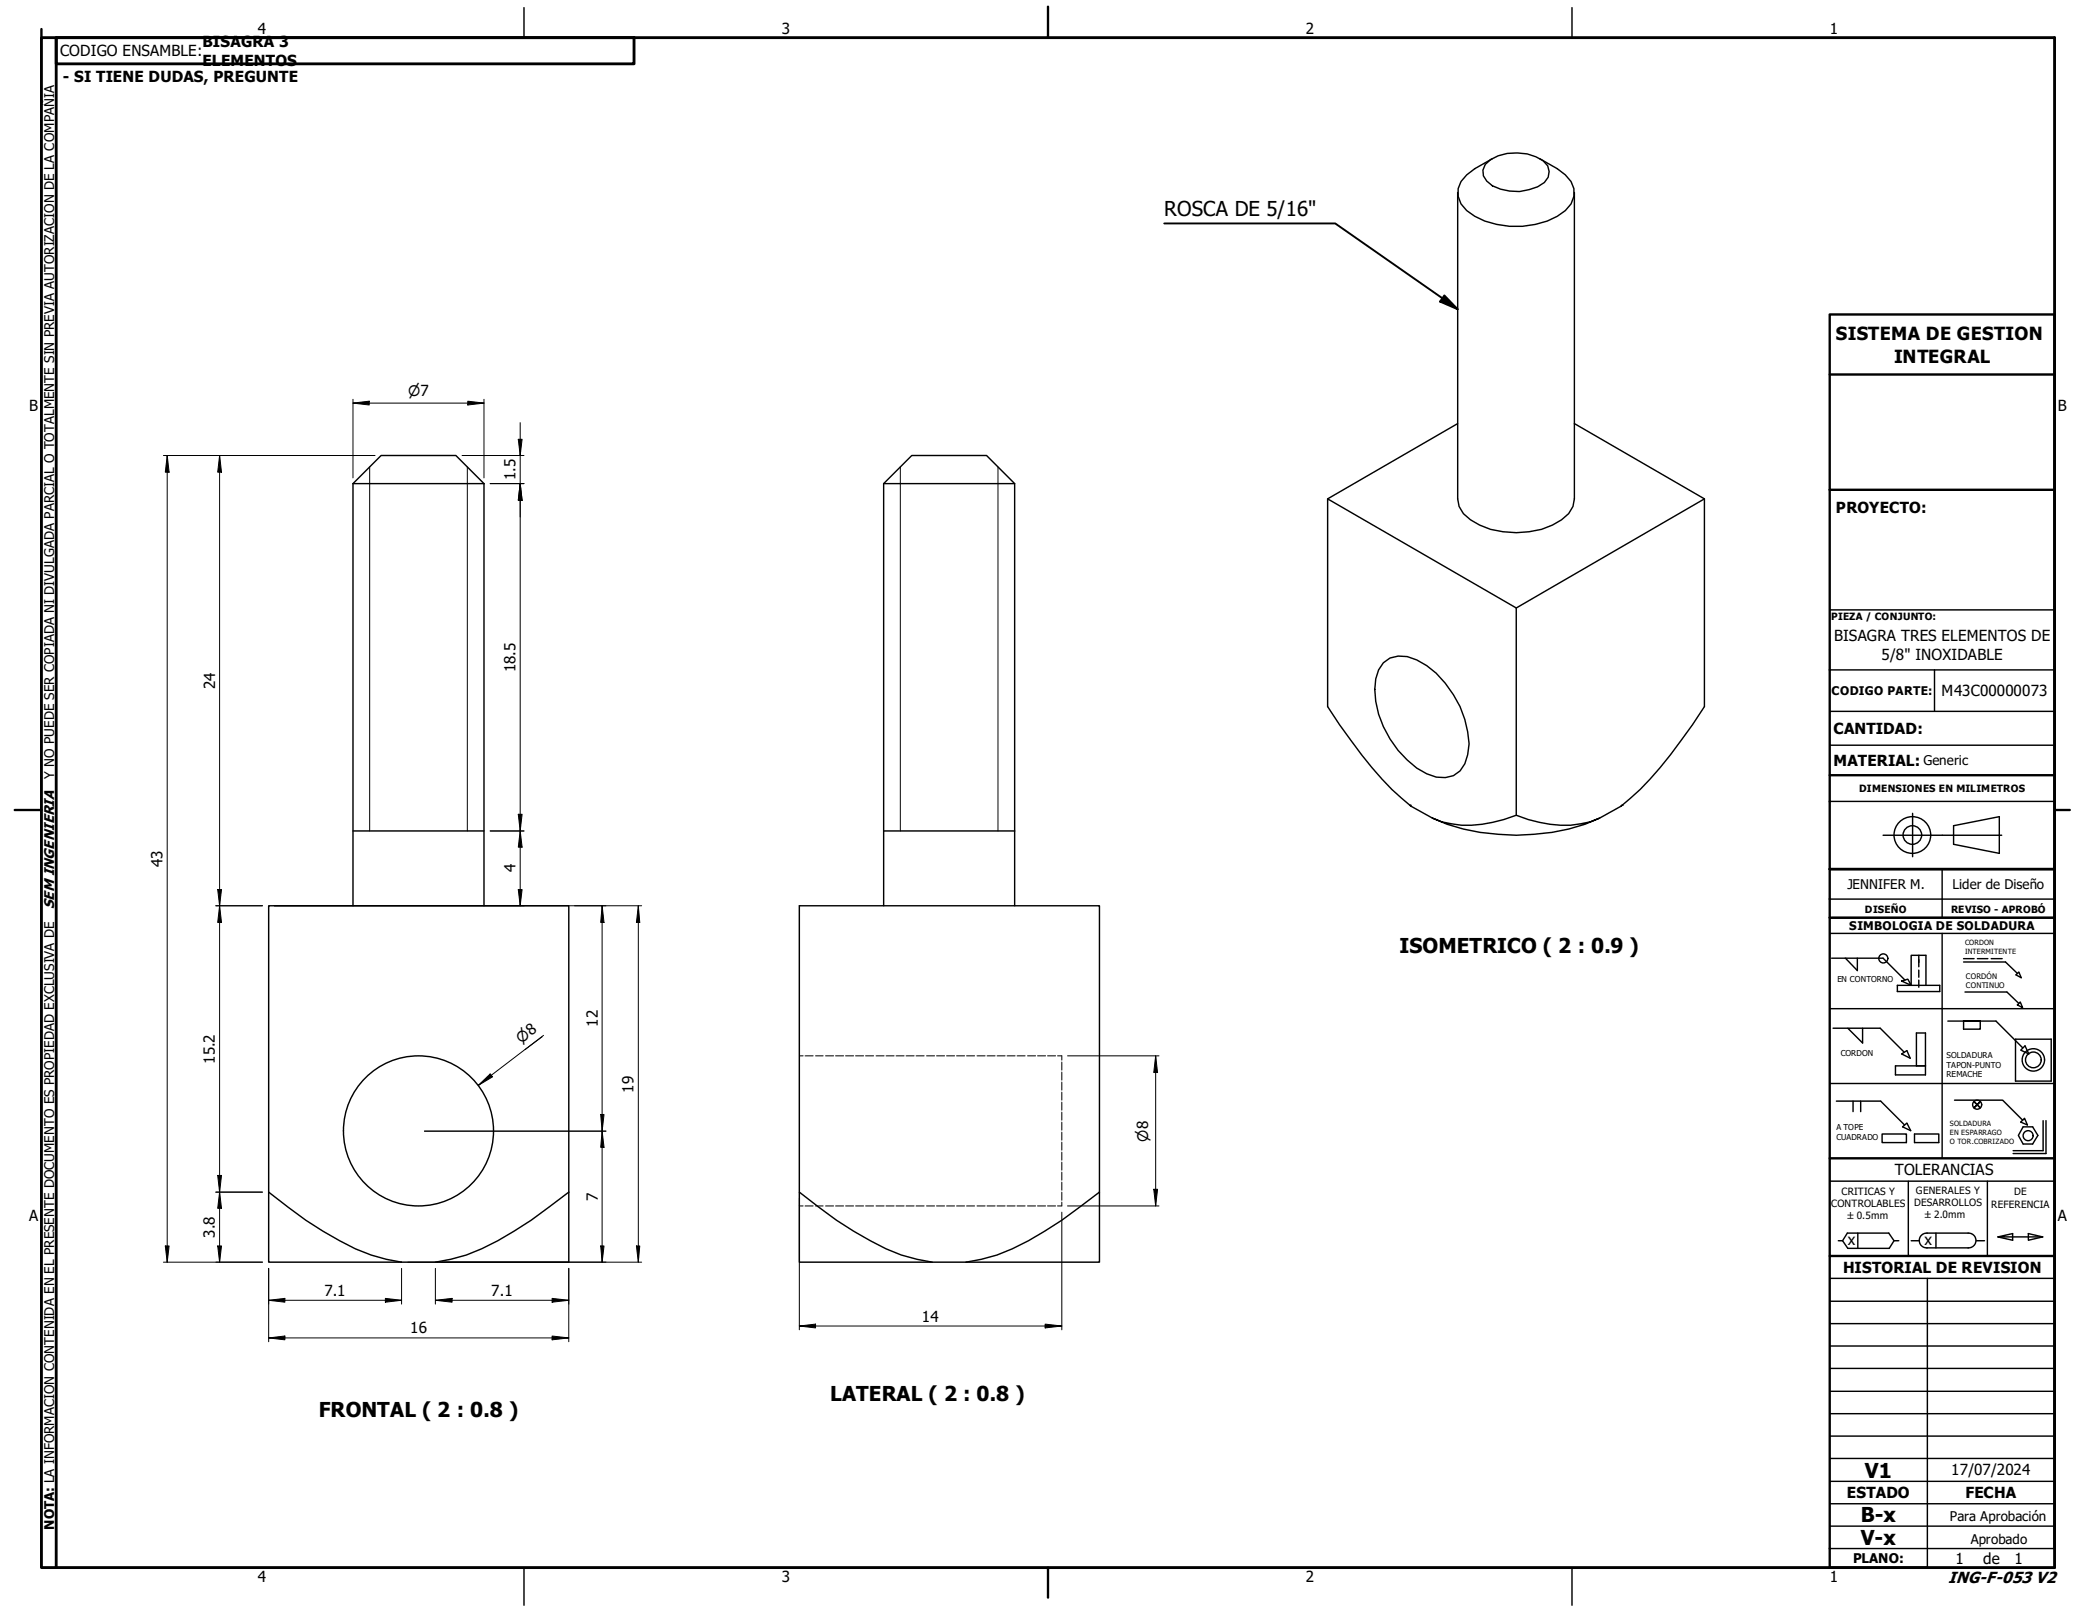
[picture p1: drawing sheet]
<svg xmlns="http://www.w3.org/2000/svg" width="279mm" height="216mm" viewBox="0 0 279 216" stroke-linecap="round" stroke-linejoin="round" font-family="sans-serif">
<!-- layer: Visible (ISO) -->
<g fill="none" stroke="#000" stroke-width=".19">
<path d="M194.3 25.7v40.8l.2 1 .6 1a8.8 8.8 0 0 0 5.2 2.4 11.5 11.5 0 0 0 7.9-1.6l.9-.8 .6-1 .2-1v-40.8M198 21.9a5.3 5.3 0 0 1 4.2-1.5l1.4 .1 1.1 .4 1 .5a1.83 1.83 0 0 1 .2 2.9 6.6 6.6 0 0 1-7 .5l-.7-.7-.5-.7v-.7zM198.9 21.1l-2.3 1.4-1.1 .8a2.97 2.97 0 0 0 0 4.8 11.3 11.3 0 0 0 10.7 1.4l1.4-.7 1.1-.7a2.99 2.99 0 0 0 0-4.8l-1.1-.8-2.4-1.4M194.3 56.5l-17.3 10M209.9 56.5l17.3 10v27.7a67.2 67.2 0 0 1-8.6 11l-2.5 2.2M47.1 64.5l3.7-3.8h10l3.7 3.8M47.1 64.5h17.4M47.1 64.5v56.2M64.5 64.5v56.2M117.8 64.5h17.5M227.2 66.5l-25.1 14.5M184.4 88.3a3.8 3.8 0 0 1 4.4-.4 13.4 13.4 0 0 1 6.8 9.6 6.2 6.2 0 0 1-1 5.2 3.8 3.8 0 0 1-4.4 .4 13.4 13.4 0 0 1-6.9-11.2l.1-1.4 .4-1.2z"/>
<path d="M243.9 89.3h14M243.9 81.3h30M243.9 94.8h30M243.9 99.3h30M47.1 110.7h17.4M117.8 110.7h17.5M188 107.3h.1M188 107.3l.1 .1M188.1 107.4a41.6 41.6 0 0 1-8-8.7l-3.1-4.5v-27.7l25.1 14.5v27.6M188.1 107.4l2.8 1.6M190.9 109a12.3 12.3 0 0 0 8 .6l1.6-.4 1.6-.6a15.7 15.7 0 0 0 9.9 .9l1.2-.5a27.9 27.9 0 0 1-15.9 1.9l-2.2-.4-2.2-.6zM216.1 107.4l-2.9 1.6"/>
<path d="M216.2 107.3h.1M216.2 107.3l-.1 .1M243.9 119.8h15M117.8 120.7v-56.2l3.7-3.8h10l3.8 3.8v56.2M35.8 158.9v9.3h17.7M35.8 158.9a55.7 55.7 0 0 0 11.6 7.5l2.1 .9 2 .5 2 .4M35.8 158.9v-38.2h40v38.2M75.8 158.9a58.8 58.8 0 0 1-11.6 7.5l-2 .9-2.1 .5-2.1 .4M75.8 158.9v9.3h-22.3M106.6 158.9a55.7 55.7 0 0 0 11.5 7.5l2 .9 2.1 .5 2.1 .4M146.6 158.9a58.8 58.8 0 0 1-11.7 7.5l-2 .9-2.1 .5-2 .4M146.6 158.9v9.3h-17.8"/>
<path d="M146.6 158.9v-38.2h-40v47.5h22.2M243.9 179.4h30M243.9 176.4h30M243.9 173.4h30M243.9 170.4h30M245 165.4h.6l.7 1h5.5l.7-1M245.6 165.4l.7-1.1h5.5l.7 1.1h.6M247.6 164.3v2.1M254.8 165.4h1M256.9 164.3h5.5M256.9 166.3h5.5M256.9 164.3a.98 .98 0 0 0-1.1 1 .98 .98 0 0 0 1.1 1"/>
<path d="M256.9 170.4v38.5M258.1 164.3v2M262.3 164.3a.98 .98 0 0 1 1.1 1 .98 .98 0 0 1-1.1 1M263.5 165.4h1M266.3 164.8l2 .5v-.9l-2 .4h6M270.4 164.4l1.9 .4-1.9 .5zM243.9 182.4h30"/>
<circle cx="55.8" cy="150.7" r="10"/>
</g>
<!-- layer: Visible Narrow (ISO) -->
<path d="M49.3 62.2v48.5M62.3 62.2v48.5M120 62.2v48.5M133 62.2v48.5" fill="none" stroke="#000" stroke-width=".13"/>
<!-- layer: Hidden (ISO) -->
<g fill="none" stroke="#000" stroke-width=".13">
<path d="M106.6 140.7h.5M107.3 140.7h1.1M108.7 140.7h1M110 140.7h1.1M111.4 140.7h1.1M112.7 140.7h1.1M114 140.7h1.1M115.4 140.7h1.1M116.8 140.7h1.1M118.1 140.7h1.1M119.4 140.7h1.1M120.8 140.7h1.1"/>
<path d="M122.1 140.7h1.1M123.5 140.7h1.1M124.8 140.7h1.1M126.2 140.7h1.1M127.5 140.7h1.1M128.8 140.7h1.1M130.2 140.7h1.1M131.6 140.7h1.1M132.9 140.7h1.1M134.2 140.7h1.1M135.6 140.7h1.1M137 140.7h1"/>
<path d="M138.3 140.7h1.1M139.6 140.7h1.1M141 140.7h.5v.6M141.5 141.5v1.1M141.5 142.9v1.1M141.5 144.2v1.1M141.5 145.5v1.1M141.5 146.9v1.1M141.5 148.2v1.1M141.5 149.5v1.1M141.5 150.9v1.1M141.5 152.2v1.1"/>
<path d="M141.5 153.5v1.1M141.5 154.9v1.1M141.5 156.2v1.1M141.5 157.5v1.1M141.5 158.9v1.1M106.6 160.7h.5M107.3 160.7h1.1M108.7 160.7h1M110 160.7h1.1M111.4 160.7h1.1M112.7 160.7h1.1M114 160.7h1.1"/>
<path d="M115.4 160.7h1.1M116.8 160.7h1.1M118.1 160.7h1.1M119.4 160.7h1.1M120.8 160.7h1.1M122.1 160.7h1.1M123.5 160.7h1.1M124.8 160.7h1.1M126.2 160.7h1.1M127.5 160.7h1.1M128.8 160.7h1.1M130.2 160.7h1.1"/>
<path d="M131.6 160.7h1.1M132.9 160.7h1.1M134.2 160.7h1.1M135.6 160.7h1.1M137 160.7h1M138.3 160.7h1.1M139.6 160.7h1.1M141.5 160.2v.5h-.5"/>
</g>
<!-- layer: Border (ANSI) -->
<path d="M5.5 5h268.4v203.9h-268.4zM7.5 5h77v3.5h-77zM7.5 5v203.9" fill="none" stroke="#000" stroke-width=".38"/>
<!-- layer: Border (ISO) -->
<path d="M5.5 3.9v1.1M139.7 .9v4.1M2 107.9h3.5M273.9 107.9h2M139.7 208.9v4" fill="none" stroke="#000" stroke-width=".32"/>
<!-- layer: Border (ANSI) -->
<path d="M69.8 1v4M209.5 1v4M69.8 208.9v5M209.5 208.9v5" fill="none" stroke="#000" stroke-width=".19"/>
<!-- layer: Title (ISO) -->
<path d="M243.9 49.9h30M243.9 65.3v-23.4h30v164.5M243.9 65.3v57M243.9 65.3h30M243.9 103.3h30M273.9 115.8h-30h30M243.9 122.3v32.1h30M243.9 122.3h30M243.9 154.4v54.5h13M243.9 167.4h30" fill="none" stroke="#000" stroke-width=".32"/>
<!-- layer: Title (ANSI) -->
<g fill="none" stroke="#000" stroke-width=".19">
<path d="M273.9 89.3h-16v5.5M243.9 106.8h30M258.9 119.8h15M258.9 115.8v6.5M260.4 110l6.1-1.2v4.9l-6.1-1.2zM243.9 122.3h30h-29.7M243.9 124.4h30M243.9 134.4h30M244.2 127.7h6.8l2.9 2.9M244.3 137h6.3l3.2 3.2M246 127.7l1.6 1.6v-1.6M246.3 137l2 2v-2"/>
<path d="M252.9 131.3h5.7v.8h-5.7zM253.5 130.7l.8-.2 .5 .8zM254.8 131.3v-4h1.9v4M255.8 127.3v1.5M255.8 129.3v.9M255.8 130.6v1M258.9 124.4v30M259.7 136.1h6.4l3.5 3.5M261.7 136.1v1.1h2.3v-1.1h-2.3h2.3M261.7 127.8h1.4M261.7 128.2h5.6l1.6 1.5M261.9 132.2h5.6l1.6 1.5"/>
<path d="M263.6 127.8h1.4M265.4 127.8h1.5M268.7 138.5h4.7v5.6h-4.7zM268.7 129.9l.4-.4 .3 .8zM268.9 133.9l.4-.4 .3 .8zM269.9 139.4l.5 1.1-1-.5zM243.9 144.4h30M243.9 157.4h30M244.8 146.7h5.9l3.2 3.2M247 146.7v1.4M248 146.7v1.4M250.9 151.1h3.2v1.2h-3.2z"/>
<path d="M253.5 140.5l.7-.5 .4 1zM253.6 150.2l.6-.5 .5 1zM254.4 157.4v10M255.2 151.1h3.2v1.2h-3.2zM255.5 142v-4.3h1.2v5.6h-4v-1.3h4M260.5 146.6h6.5l2.6 2.7M263.1 146.8l.9 .8M264 146.8l-.9 .8 .9-.8M264.9 157.4v10M269.4 149.5l.5-.5 .4 .9zM269.7 150.2h1.3l.7 1.1-.7 1.2h-1.3l-.7-1.2zM272.4 149.4v4h-4"/>
<path d="M272.7 149.4v4.3h-4.3M243.9 191.4h30M243.9 194.4h30M243.9 188.4h30M243.9 185.4h30M243.9 197.4h30M243.9 206.4h30M243.9 203.4h30M243.9 200.4h30"/>
<circle cx="254.9" cy="111.3" r="2.44"/>
<circle cx="254.9" cy="111.3" r="1.24"/>
<circle cx="251" cy="127.7" r=".6"/>
<circle cx="263.6" cy="147.2" r=".6"/>
<circle cx="270.4" cy="151.4" r=".67"/>
<circle cx="271" cy="141.3" r="1.49"/>
<circle cx="271" cy="141.3" r="1.05"/>
</g>
<!-- layer: Centerline (ANSI) -->
<path d="M251 111.3h15.8M255 108.4v5.8" fill="none" stroke="#000" stroke-width=".19"/>
<!-- layer: Dimension (ISO) -->
<g fill="none" stroke="#000" stroke-width=".13">
<path d="M47.1 53.7l2.1-.2v.5zM47.1 53.7h17.4M47.1 53.2v10.5M62.4 53.5l2.1 .2-2.1 .3zM64.5 53.2v10.5M69.1 58.5h.5l-.3 2.2zM69.3 56.3v64.4M21.8 60.7h28.2M22.3 60.7l.2 2.2h-.5zM22.3 60.7v107.5M29.3 60.7l.2 2.2h-.5zM29.3 60.7v107.5"/>
<path d="M61.6 60.7h8.2M65.3 64.5h4.5M69.3 64.5l.3 2.2h-.5zM29 118.6h.5l-.2 2.1zM65.3 110.7h4.5M69.1 118.6h.5l-.3 2.1zM69.1 108.5h.5l-.3 2.2zM69.3 110.7l.3 2.2h-.5zM28.8 120.7h6.2M29.3 120.7l.2 2.2h-.5zM36.6 120.7h48.9M72.3 138.2l-2.3 1.7"/>
<path d="M72.5 138l-8.7 6.7M80.3 120.7l.2 2.2h-.4zM80.3 120.7v47.5M85.1 120.7l.2 2.2h-.5zM85.1 120.7v47.5M28.8 158.9h6.2M29 156.7h.5l-.2 2.2zM29.3 158.9l.2 2.1h-.5zM56.6 150.7h24.2M63.8 144.7l1.5-1.6 .4 .4zM80.1 148.5h.4l-.2 2.2zM80.3 150.7l.2 2.2h-.4z"/>
<path d="M106.6 159.6v17.6M142.3 140.7h12.2M153.8 158.5h.5l-.2 2.2zM154.1 140.7l.2 2.2h-.5zM154.1 140.7v20M21.8 168.2h13.2M22 166.1h.5l-.2 2.1zM29 166.1h.5l-.2 2.1zM35.8 173.3l2.2-.3v.5zM35.8 178.3l2.2-.2v.5zM35.8 173.3h17.7M35.8 169v9.8"/>
<path d="M35.8 178.3h40M51.4 173l2.1 .3-2.1 .2zM53.5 169v4.8M54.4 168.2h31.1M58 173.3l2.3-.3v.5zM58 173.3h17.8M58 169v4.8M73.6 173l2.2 .3-2.2 .2zM73.6 178.1l2.2 .2-2.2 .3zM75.8 169v9.8M80.1 166.1h.4l-.2 2.1zM84.8 166.1h.5l-.2 2.1z"/>
<path d="M106.6 176.7l2.1-.2v.5zM106.6 176.7h34.9M139.3 176.5l2.2 .2-2.2 .3zM141.5 161.5v15.7M142.3 160.7h12.2"/>
</g>
<g fill="#000">
<path d="M47.1 53.7l2.1-.2v.5zM62.4 53.5l2.1 .2-2.1 .3zM69.1 58.5h.5l-.3 2.2zM22.3 60.7l.2 2.2h-.5zM29.3 60.7l.2 2.2h-.5zM69.3 64.5l.3 2.2h-.5zM29 118.6h.5l-.2 2.1zM69.1 118.6h.5l-.3 2.1zM69.1 108.5h.5l-.3 2.2zM69.3 110.7l.3 2.2h-.5zM29.3 120.7l.2 2.2h-.5zM29 156.7h.5l-.2 2.2z"/>
<path d="M63.8 144.7l1.5-1.6 .4 .4zM153.8 158.5h.5l-.2 2.2zM154.1 140.7l.2 2.2h-.5zM22 166.1h.5l-.2 2.1zM29 166.1h.5l-.2 2.1zM29.3 158.9l.2 2.1h-.5zM35.8 173.3l2.2-.3v.5zM35.8 178.3l2.2-.2v.5zM51.4 173l2.1 .3-2.1 .2zM58 173.3l2.3-.3v.5zM73.6 173l2.2 .3-2.2 .2zM73.6 178.1l2.2 .2-2.2 .3z"/>
<path d="M106.6 176.7l2.1-.2v.5zM139.3 176.5l2.2 .2-2.2 .3z"/>
</g>
<path d="M80.3 120.7v2.2M85.1 120.7v2.2M80.3 148.5v4.4M80.3 166.1v2.1M85.1 166.1v2.1" fill="none" stroke="#000" stroke-width=".44"/>
<!-- layer: Symbol (ISO) -->
<path d="M155.2 29.8h22.8l16.3 11.4M192.5 39.4l1.8 1.8-2.3-1z" fill="none" stroke="#000" stroke-width=".25"/>
<path d="M192.5 39.4l1.8 1.8-2.3-1z" fill="#000"/>
<g font-size="2.7">
<text x="155.2" y="28.8">ROSCA DE 5/16&quot;</text>
<text x="186.6" y="127">ISOMETRICO ( 2 : 0.9 )</text>
<text x="42.5" y="188.8">FRONTAL ( 2 : 0.8 )</text>
<text x="110.7" y="186.8">LATERAL ( 2 : 0.8 )</text>
<text x="248.6" y="196.9">V1</text>
<text x="248" y="202.9">B-x</text>
<text x="248" y="205.9">V-x</text>
</g>
<g font-size="2.4">
<text x="244.7" y="45.3">SISTEMA DE GESTION</text>
<text x="252.5" y="48.3">INTEGRAL</text>
</g>
<text font-size="2.1" x="259.7" y="210.9">ING-F-053 V2</text>
<g font-size="2">
<text x="34.4" y="4.6">4</text>
<text x="104.2" y="4.6">3</text>
<text x="174.1" y="4.6">2</text>
<text x="243.9" y="4.6">1</text>
<text x="8" y="7.5">CODIGO ENSAMBLE:</text>
<text x="8.4" y="10.9">- SI TIENE DUDAS, PREGUNTE</text>
<text x="27" y="6.3">BISAGRA 3</text>
<text x="27" y="8.8">ELEMENTOS</text>
<text x="3.9" y="54.7">B</text>
<text x="274.3" y="54.7">B</text>
<text x="68.7" y="64" transform="rotate(-90 68.7 64)">1.5</text>
<text x="244.7" y="68.3">PROYECTO:</text>
<text x="68.7" y="89.6" transform="rotate(-90 68.7 89.6)">18.5</text>
<text x="244.5" y="85.5">BISAGRA TRES ELEMENTOS DE</text>
<text x="250.8" y="87.9">5/8&quot; INOXIDABLE</text>
<text x="28.7" y="91.8" transform="rotate(-90 28.7 91.8)">24</text>
<text x="258.8" y="92.8">M43C00000073</text>
<text x="244.4" y="97.8">CANTIDAD:</text>
<text x="244.4" y="102">MATERIAL:</text>
<text x="21.7" y="115.6" transform="rotate(-90 21.7 115.6)">43</text>
<text x="68.7" y="116.3" transform="rotate(-90 68.7 116.3)">4</text>
<text x="79.7" y="136.8" transform="rotate(-90 79.7 136.8)">12</text>
<text x="28.6" y="141.8" transform="rotate(-90 28.6 141.8)">15.2</text>
<text x="84.5" y="145.6" transform="rotate(-90 84.5 145.6)">19</text>
<text x="79.7" y="160" transform="rotate(-90 79.7 160)">7</text>
<text x="252.6" y="156.7">TOLERANCIAS</text>
<text x="3.9" y="162.7">A</text>
<text x="28.6" y="165" transform="rotate(-90 28.6 165)">3.8</text>
<text x="246.3" y="165.9">x</text>
<text x="256.5" y="165.9">x</text>
<text x="274.3" y="162.7">A</text>
<text x="43.2" y="172.7">7.1</text>
<text x="65.5" y="172.7">7.1</text>
<text x="245.7" y="169.7">HISTORIAL DE REVISION</text>
<text x="54.7" y="177.7">16</text>
<text x="122.9" y="176.1">14</text>
<text x="260.1" y="196.5">17/07/2024</text>
<text x="246.2" y="199.6">ESTADO</text>
<text x="262" y="199.6">FECHA</text>
<text x="260.7" y="208.5">1</text>
<text x="264.4" y="208.5">de</text>
<text x="268.5" y="208.5">1</text>
<text x="34.4" y="210.8">4</text>
<text x="104.2" y="210.8">3</text>
<text x="174.1" y="210.8">2</text>
<text x="243.9" y="210.8">1</text>
</g>
<g font-size="1.9">
<text x="54.4" y="52.8">⌀7</text>
<text x="7.2" y="121.2" transform="rotate(-90 7.2 121.2)">SEM INGENIERIA</text>
<text x="69.5" y="139.1" transform="rotate(-37 69.5 139.1)">⌀8</text>
<text x="153" y="152.1" transform="rotate(-90 153 152.1)">⌀8</text>
</g>
<g font-size="1.8">
<text x="256.4" y="101.9">Generic</text>
<text x="7.2" y="103.8" transform="rotate(-90 7.2 103.8)">Y NO PUEDE SER COPIADA NI DIVULGADA PARCIAL O TOTALMENTE SIN PREVIA AUTORIZACION DE LA COMPAÑIA</text>
<text x="246.3" y="118.4">JENNIFER M.</text>
<text x="260.3" y="118.5">Lider de Diseño</text>
<text x="7.2" y="203.9" transform="rotate(-90 7.2 203.9)">NOTA: LA INFORMACION CONTENIDA EN EL PRESENTE DOCUMENTO ES PROPIEDAD EXCLUSIVA DE</text>
<text x="259.9" y="202.7">Para Aprobación</text>
<text x="247" y="208.3">PLANO:</text>
<text x="262.7" y="205.8">Aprobado</text>
</g>
<g font-size="1.6">
<text x="244.2" y="92.6">CODIGO PARTE:</text>
<text x="246.5" y="124">SIMBOLOGIA DE SOLDADURA</text>
</g>
<g font-size="1.3">
<text x="244.1" y="82.6">PIEZA / CONJUNTO:</text>
<text x="247.8" y="105.5">DIMENSIONES EN MILIMETROS</text>
<text x="248.6" y="121.7">DISEÑO</text>
<text x="260.1" y="121.7">REVISO - APROBÓ</text>
<text x="244.1" y="160.8">CONTROLABLES</text>
<text x="245.5" y="159.2">CRITICAS Y</text>
<text x="255.1" y="160.7">DESARROLLOS</text>
<text x="255.4" y="159.1">GENERALES Y</text>
<text x="265.4" y="161">REFERENCIA</text>
<text x="268.5" y="159.3">DE</text>
<text x="246.3" y="162.5">±0.5mm</text>
<text x="256.6" y="162.3">±2.0mm</text>
</g>
<g font-size="1.1">
<text x="244.9" y="130.9">EN CONTORNO</text>
<text x="245.4" y="140.7">CORDON</text>
<text x="259.5" y="141">SOLDADURA</text>
<text x="259.5" y="142.3">TAPON-PUNTO</text>
<text x="259.5" y="143.6">REMACHE</text>
<text x="244.8" y="150.6">A TOPE</text>
<text x="244.8" y="152">CUADRADO</text>
</g>
<g font-size="1">
<text x="261.9" y="126">CORDON</text>
<text x="261.9" y="127.2">INTERMITENTE</text>
<text x="262.1" y="130.4">CORDÓN</text>
<text x="262.1" y="131.7">CONTINUO</text>
<text x="259.9" y="150.1">SOLDADURA</text>
<text x="259.9" y="151.3">EN ESPARRAGO</text>
<text x="259.9" y="152.4">O TOR.COBRIZADO</text>
</g>
</svg>
